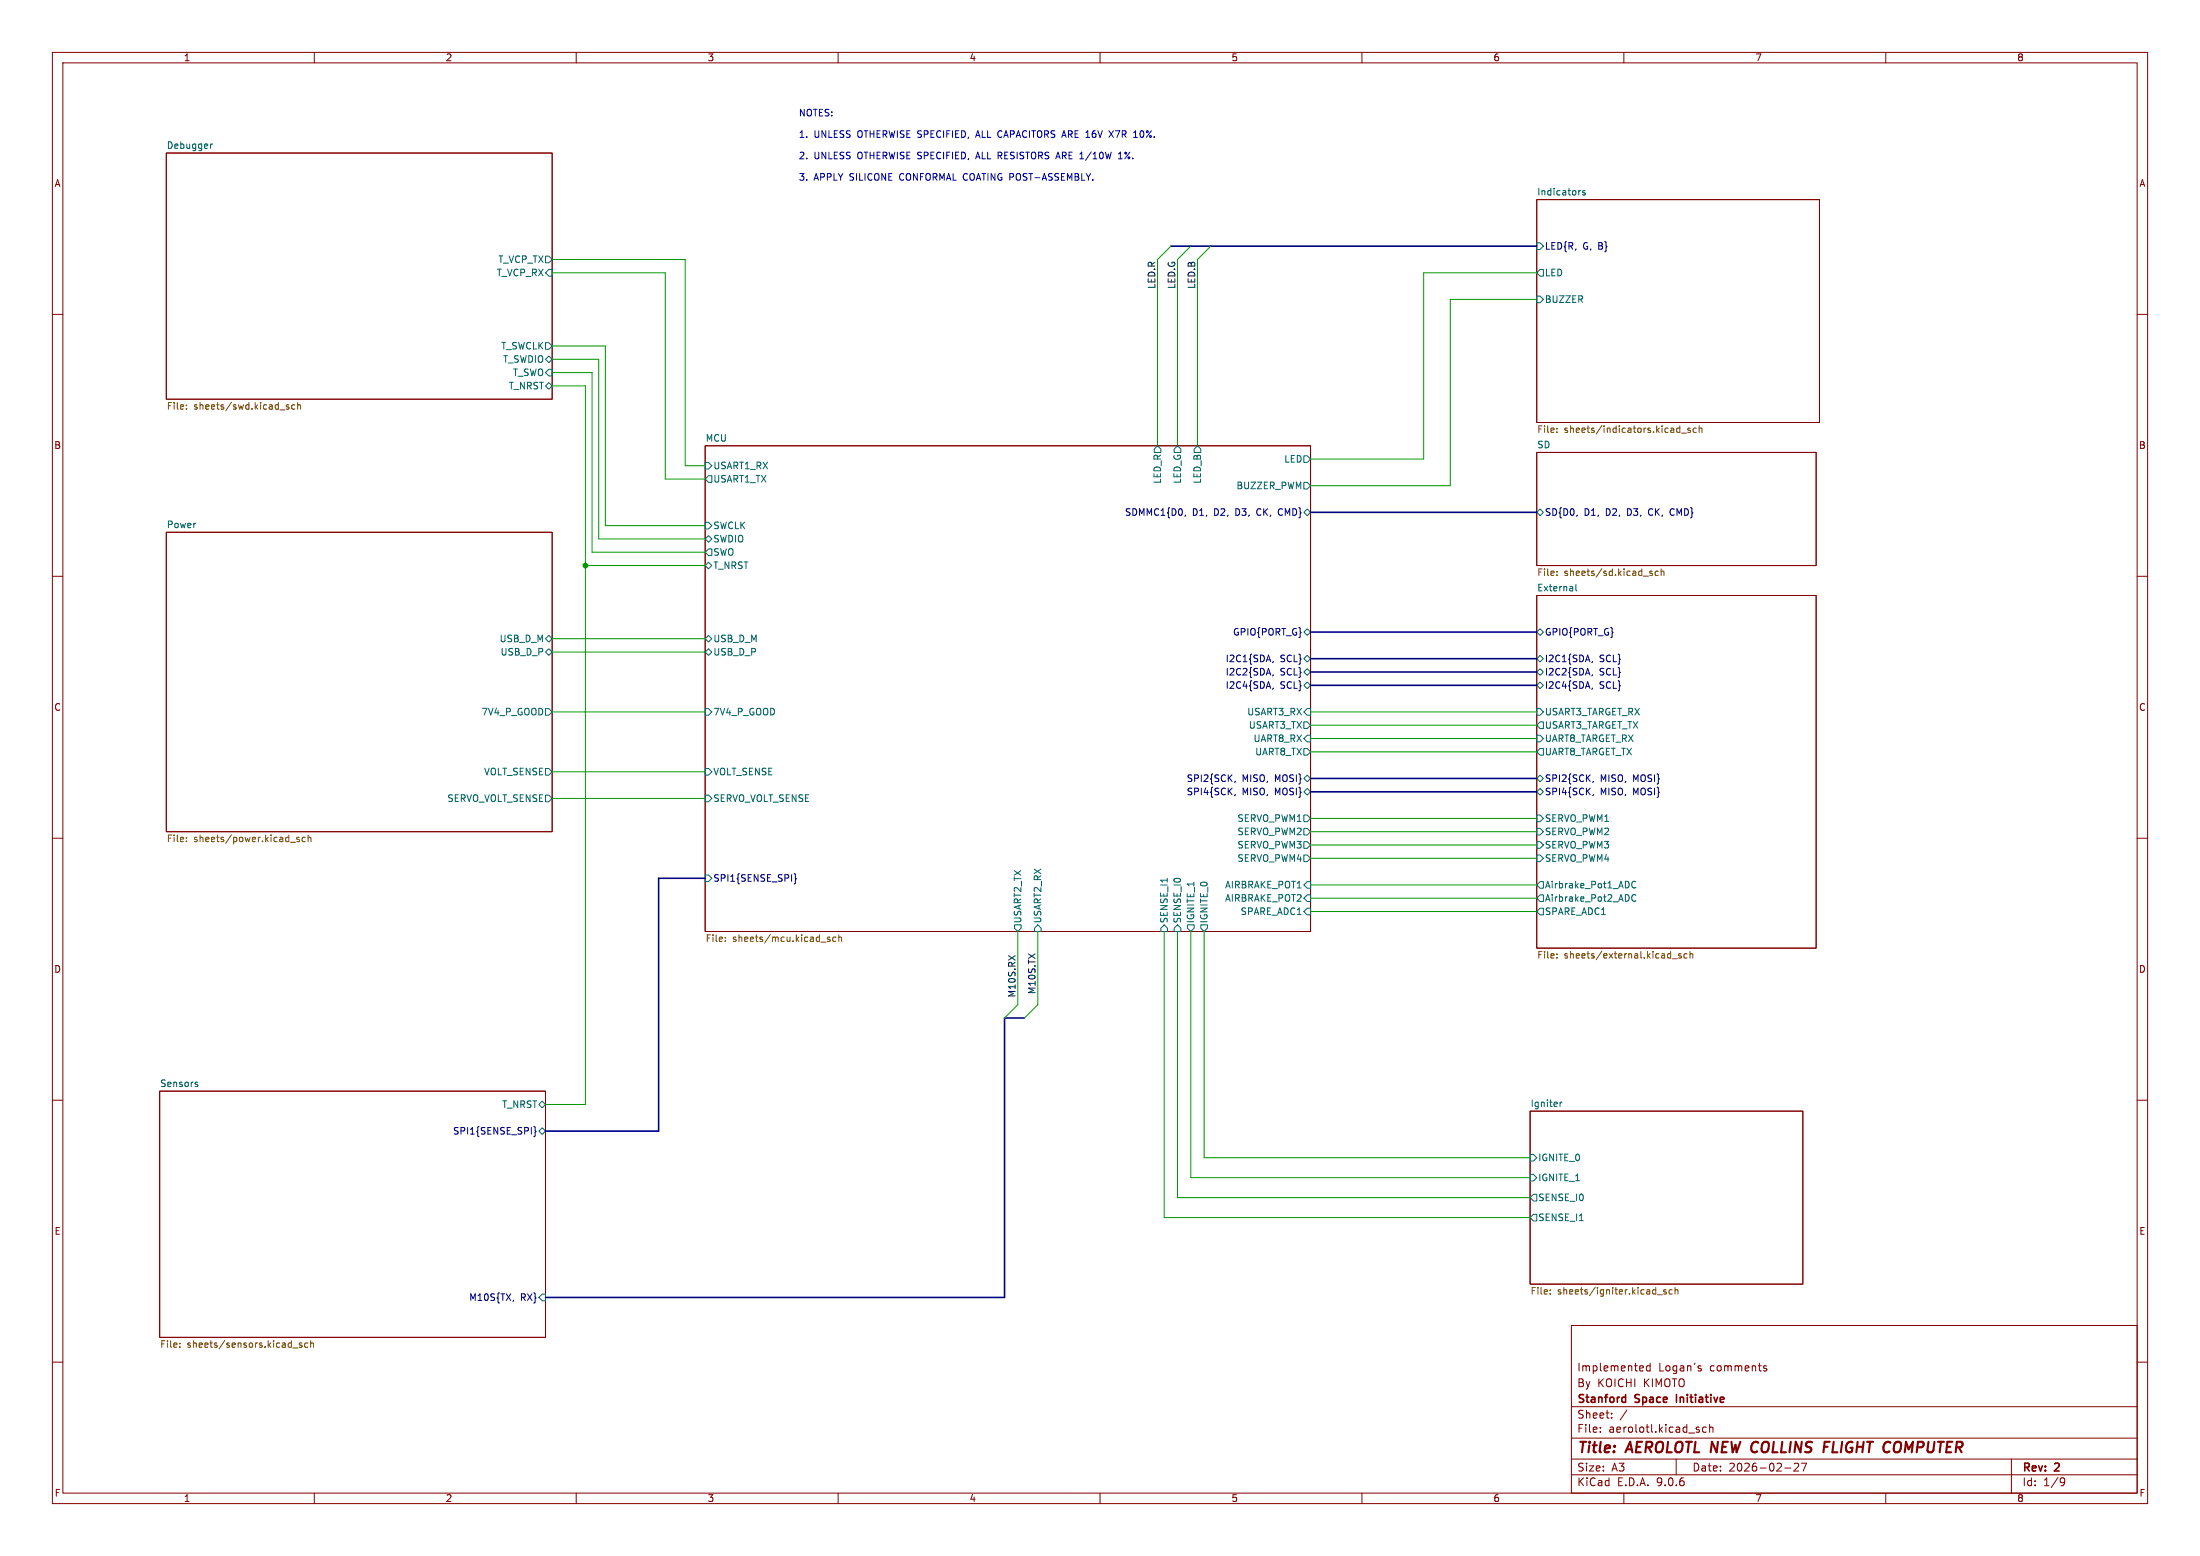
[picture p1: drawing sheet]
<svg xmlns="http://www.w3.org/2000/svg" width="420mm" height="297mm" viewBox="0 0 420 297" stroke-linecap="round" stroke-linejoin="round" font-family="sans-serif">
<g fill="none" stroke="#840000" stroke-width=".19">
<path d="M10 10h400v277h-400zM12 12h396v273h-396zM60 10v2M110 10v2M160 10v2M210 10v2M260 10v2M310 10v2M360 10v2M31.7 29.2h73.7v47h-73.7zM293.4 38.1h53.9v42.5h-53.9zM10 60h2"/>
<path d="M408 60h2M134.6 85.1h115.6v92.7h-115.6zM293.4 86.4h53.3v21.6h-53.3zM10 110h2M31.7 101.6h73.7v57.2h-73.7zM293.4 113.7h53.3v67.3h-53.3zM408 110h2M10 160h2M408 160h2M10 210h2M30.5 208.3h73.6v47h-73.6zM292.1 212.1h52.1v33h-52.1z"/>
<path d="M408 210h2M300 253h108v32h-108zM10 260h2M300 278.5h108M300 274.5h108M300 268.5h108M305.5 273.2v.2M305.5 272.5v.1M307.7 270.5v.2M307.7 269.8v.1M310.6 269.1l-1.3 1.9M313.7 260.8v.2l-.7 .2"/>
<path d="M315 260.2v1.5M315 260.8l-.4-.1-.3 .3 .1 .6h.6M320 278.5v3M324.4 261.2l.3 .1 .1 .2-.2 .2h-.3M324.4 260.7l.3 .1M324.4 273v.3M325.7 272.5l-.4-.1-.3 .3 .2 .6h.5M326.4 272.5l.2-.1 .3 .1 .1 .9M326.4 271.9v1.5M336.7 261.1l.5 .2 .1 .2-.2 .2-.4-.1M336.7 260.8h.5M342.5 279.4l.6-.1 .2 .1 .1 .3-1 1.1h1"/>
<path d="M343.9 279.3h1l-.7 1.5M384 278.5v6.5M408 260h2M60 285v2M110 285v2M160 285v2M210 285v2M260 285v2M300 281.5h108M310 285v2M340.7 280.2h1.2M360 285v2"/>
<path d="M393.6 282.1l.5 .1a.99 .99 0 0 1-.4 1.4h-.3M394.2 282.7l-.3 .3h-.3"/>
</g>
<path d="M309.9 266.7l.4 .1M310.3 266.2v1.5M310.3 267.6l-.4 .1M320 266.2v1.5" fill="none" stroke="#840000" stroke-width=".3"/>
<g fill="none" stroke="#000084" stroke-width=".19">
<path d="M226.3 98.3l-.1 .3M244.3 97.2l-.3 .4 .3 .7M301.1 98.3l-.1 .2M319.1 97.2l-.3 .4 .3 .7M243.1 126.2l-.2 .3M243.1 128.8l-.2 .2M243.1 131.3l-.2 .3M304 126.2l-.1 .3M304 128.8l-.1 .2M304 131.3l-.1 .3M235.8 149.1l-.1 .3M235.8 151.6l-.1 .3"/>
<path d="M304.2 149.1l-.1 .3M304.2 151.6l-.1 .3M151.6 166.8l.2 .1v.7l.2 .1-.2 .2v.6l-.2 .2M101.9 215l.3 .2v.6l.1 .2-.1 .2v.6l-.3 .2M98 248.2l-.1 .2"/>
</g>
<g fill="none" stroke="#006464" stroke-width=".19">
<path d="M40.2 27.5v.8M40.6 27.5l-.4 .2M301.8 36.4h-.3M302.6 36.4h-.3l-.2 .2 .1 .1 .4 .2v.3h-.5M104.1 48.9h.7l.6 .6-.6 .7h-.7zM104.8 51.4h.6v1.3h-.6l-.7-.6zM293.4 56.5h.6l.6 .7-.6 .6h-.6zM293.4 46.4h.6l.6 .6-.6 .6h-.6zM294 51.4h.6v1.3h-.6l-.6-.6zM104.1 65.4h.7l.6 .6-.6 .7h-.7zM104.1 68.6l.7-.7 .6 .7-.6 .6zM104.1 73.7l.7-.7 .6 .7-.6 .6z"/>
<path d="M104.8 70.5h.6v1.3h-.6l-.7-.7zM134.6 88.3h.7l.6 .6-.6 .6h-.7zM134.6 91.4l.7-.6h.6v1.3h-.6zM134.6 99.7h.7l.6 .6-.6 .7h-.7zM221 85.1l.6 .6v.7h-1.3v-.7zM224.8 85.1l.6 .6v.7h-1.2v-.7zM228.6 85.1l.6 .6v.7h-1.2v-.7zM248.9 97.8l.7-.6 .6 .6-.6 .6zM248.9 92.1h.7l.6 .6-.6 .6h-.7zM248.9 87h.7l.6 .6-.6 .7h-.7zM293.4 97.8l.6-.6 .6 .6-.6 .6zM134.6 102.9l.7-.7 .6 .7-.6 .6z"/>
<path d="M134.6 105.4l.7-.6h.6v1.2h-.6zM134.6 108l.7-.7 .6 .7-.6 .6zM300.8 111.5v1.1l.2 .2M104.1 121.9l.7-.6 .6 .6-.6 .7zM104.1 135.3h.7l.6 .6-.6 .6h-.7zM104.8 123.8l.6 .7-.6 .6-.7-.6zM134.6 121.9l.7-.6 .6 .6-.6 .7zM134.6 124.5l.7-.7 .6 .7-.6 .6zM134.6 135.3h.7l.6 .6-.6 .6h-.7zM248.9 125.7l.7-.6 .6 .6-.6 .7zM248.9 137.8h.7l.6 .6-.6 .7h-.7zM248.9 120.7l.7-.7 .6 .7-.6 .6z"/>
<path d="M248.9 128.3l.7-.7 .6 .7-.6 .6zM248.9 130.8l.7-.6 .6 .6-.6 .6zM249.6 135.3h.6v1.2h-.6l-.7-.6zM293.4 128.3l.6-.7 .6 .7-.6 .6zM293.4 130.8l.6-.6 .6 .6-.6 .6zM293.4 135.3h.6l.6 .6-.6 .6h-.6zM293.4 120.7l.6-.7 .6 .7-.6 .6zM293.4 125.7l.6-.6 .6 .6-.6 .7zM294 137.8h.6v1.3h-.6l-.6-.7zM104.1 146.7h.7l.6 .6-.6 .7h-.7zM104.1 151.8h.7l.6 .6-.6 .6h-.7zM134.6 146.7h.7l.6 .6-.6 .7h-.7z"/>
<path d="M134.6 151.8h.7l.6 .6-.6 .6h-.7zM248.9 148.6l.7-.6 .6 .6-.6 .6zM248.9 151.1l.7-.6 .6 .6-.6 .7zM248.9 142.9h.7l.6 .6-.6 .6h-.7zM248.9 155.6h.7l.6 .6-.6 .6h-.7zM248.9 158.1h.7l.6 .7-.6 .6h-.7zM249.6 140.3h.6v1.3h-.6l-.7-.6zM293.4 155.6h.6l.6 .6-.6 .6h-.6zM293.4 158.1h.6l.6 .7-.6 .6h-.6zM293.4 148.6l.6-.6 .6 .6-.6 .6zM293.4 151.1l.6-.6 .6 .6-.6 .7zM293.4 140.3h.6l.6 .7-.6 .6h-.6z"/>
<path d="M294 142.9h.6v1.2h-.6l-.6-.6zM134.6 167h.7l.6 .6-.6 .7h-.7zM193.7 176.5h1.2v.7l-.6 .6-.6-.6zM198.1 176.5l.7 .7v.6h-1.3v-.6zM222.2 176.5l.7 .7v.6h-1.3v-.6zM224.8 176.5l.6 .7v.6h-1.2v-.6zM226.7 176.5h1.3v.7l-.7 .6-.6-.6zM229.2 176.5h1.3v.7l-.6 .6-.7-.6zM248.9 160.7h.7l.6 .6-.6 .6h-.7zM248.9 163.2h.7l.6 .6-.6 .7h-.7zM249.6 168.3h.6v1.2h-.6l-.7-.6zM249.6 170.8h.6v1.3h-.6l-.7-.6z"/>
<path d="M249.6 173.4h.6v1.2h-.6l-.7-.6zM293.4 160.7h.6l.6 .6-.6 .6h-.6zM293.4 163.2h.6l.6 .6-.6 .7h-.6zM294 168.3h.6v1.2h-.6l-.6-.6zM294 170.8h.6v1.3h-.6l-.6-.6zM294 173.4h.6v1.2h-.6l-.6-.6zM312.3 168.3a.6 .6 0 0 0-.8 .5 .6 .6 0 0 0 .5 .7l.3-.1M312.3 170.9a.6 .6 0 0 0-.8 .4 .6 .6 0 0 0 .5 .7l.3-.1M37.4 207h.3l.1 .2-.4 .2M37.4 206.6h.3M102.9 215.9l.6-.6 .6 .6-.6 .6zM102.9 210.8l.6-.6 .6 .6-.6 .7z"/>
<path d="M297.8 210.4v.8M298.2 210.4l-.4 .2M292.1 220.3h.6l.7 .7-.7 .6h-.6zM292.1 224.2h.6l.7 .6-.7 .6h-.6zM292.7 228h.7v1.2h-.7l-.6-.6zM292.7 231.8h.7v1.2h-.7l-.6-.6zM103.5 247h.6v1.3h-.6l-.6-.7z"/>
</g>
<g fill="none" stroke="#725600" stroke-width=".19">
<path d="M35.6 77.3v.1M35.6 78v.1M54.6 77.5l.6 .4-.2 .2-.4-.1M55.1 77.3h-.3l-.2 .1M56.3 77.3h-.4l-.2 .2 .1 .5h.5M56.8 77.4l.2-.1h.3l.1 .8M56.8 76.8v1.3M297.2 81.8v.1M297.2 82.4v.2M321 82.7h1M322.7 81.8l-.3-.1-.2 .2 .1 .2 .4 .1v.3h-.5M323.8 81.8l-.3-.1-.3 .2 .1 .6h.5"/>
<path d="M324.4 81.8l.2-.1 .3 .1v.8M324.4 81.3v1.3M297.2 109.7v.2M297.2 109.1v.1M315 109.4l.4 .1 .1 .2-.2 .2-.4-.1M315 109.1h.4M316.6 109.1l-.4-.1-.2 .3 .1 .5h.5M317.1 109.1l.2-.1 .3 .1 .1 .8M317.1 108.6v1.3M35.6 159.9v.1M57.1 159.9l-.3-.1-.2 .2 .1 .2 .4 .1v.3h-.5M58.3 159.9l-.4-.1-.2 .3 .1 .5h.5"/>
<path d="M58.8 159.9l.2-.1 .3 .1 .1 .8M58.8 159.4v1.3M35.6 160.5v.2M55.4 160.8h1M138.5 179.6v.1M138.5 178.9v.1M158.4 178.9h-.3l-.2 .1 .1 .2 .4 .1v.3h-.5M159.6 178.9h-.4l-.2 .2 .1 .5h.5M160.1 179l.2-.1h.3l.1 .8M160.1 178.4v1.3M297.2 182.1v.1M297.2 182.8v.1"/>
<path d="M319.2 183h1M320.9 182.1l-.3-.1-.2 .2 .1 .2 .4 .1v.3h-.5M322.1 182.1l-.4-.1-.2 .3 .1 .5h.5M322.6 182.2l.2-.2 .3 .1 .1 .8M322.6 181.6v1.3M34.3 257.1v.1M34.3 256.4v.1M55.9 257.3h1M57.6 256.4l-.3-.1-.2 .2 .1 .2 .4 .1v.3h-.5M58.8 256.4l-.4-.1-.2 .3 .1 .5h.5M59.3 256.5l.2-.2 .3 .1 .1 .8M59.3 255.9v1.3"/>
<path d="M295.9 246.9v.1M295.9 246.2v.2M316.4 247.1h1M318.1 246.2h-.3l-.2 .2 .1 .1 .4 .2v.3h-.5M319.2 246.2h-.3l-.3 .2 .1 .6h.5M319.8 246.3l.2-.1h.3v.8M319.8 245.7v1.3"/>
</g>
<path d="M223.5 47h69.9M250.2 97.8h43.2M250.2 130.8h43.2M250.2 125.7h43.2M250.2 128.3h43.2M250.2 120.7h43.2M250.2 148.6h43.2M250.2 151.1h43.2M134.6 167.6h-8.9v48.3h-21.6M195.6 194.3h-3.8v53.3h-87.7" fill="none" stroke="#000084" stroke-width=".3"/>
<g fill="none" stroke="#009600" stroke-width=".19">
<path d="M105.4 52.1h21.6v39.3h7.6M105.4 49.5h25.4v39.4h3.8M223.5 47l-2.5 2.5v35.6M227.3 47l-2.5 2.5v35.6M231.1 47l-2.5 2.5v35.6M293.4 52.1h-21.6v35.5h-21.6M293.4 57.2h-16.5v35.5h-26.7M105.4 68.6h8.9v34.3h20.3M105.4 66h10.2v34.3h19M105.4 71.1h7.6v34.3h21.6M105.4 73.7h6.4v137.1h-7.7M111.8 108h22.8"/>
<path d="M105.4 135.9h29.2M105.4 121.9h29.2M105.4 124.5h29.2M250.2 135.9h43.2M250.2 138.4h43.2M105.4 147.3h29.2M105.4 152.4h29.2M250.2 156.2h43.2M250.2 158.8h43.2M250.2 141h43.2M250.2 143.5h43.2M194.3 177.8v14l-2.5 2.5"/>
<path d="M198.1 177.8v14l-2.5 2.5M222.2 177.8v54.6h69.9M224.8 177.8v50.8h67.3M227.3 177.8v47h64.8M229.9 177.8v43.2h62.2M250.2 168.9h43.2M250.2 174h43.2M250.2 163.8h43.2M250.2 161.3h43.2M250.2 171.5h43.2"/>
</g>
<path d="M211.7 25l.9 1.2M212.6 25l-.9 1.2M213.5 30.3h.7M213.5 29.4l.4-.4v1.3M216.4 26.2h.7" fill="none" stroke="#0000c2" stroke-width=".19"/>
<circle cx="111.8" cy="108" r=".46" fill="#009600" stroke="#009600" stroke-width=".19"/>
<g font-size="2.8" fill="#840000">
<text x="301" y="277.9">Title:</text>
<text x="310.6" y="277.9">AEROLOTL NEW COLLINS</text>
<text x="350.6" y="277.9">FLIGHT COMPUTER</text>
</g>
<g font-size="2.1" fill="#840000">
<text x="301" y="262">Implemented</text>
<text x="316.6" y="262">Logan's</text>
<text x="326.4" y="262">comments</text>
<text x="301" y="268.2">Stanford</text>
<text x="301" y="265">By</text>
<text x="304.9" y="265">KOICHI</text>
<text x="312.2" y="268.2">Space</text>
<text x="313.8" y="265">KIMOTO</text>
<text x="320.7" y="268.2">Initiative</text>
<text x="301" y="273.7">File:</text>
<text x="301" y="271">Sheet:</text>
<text x="307.1" y="273.7">aerolotl.kicad_sch</text>
<text x="301" y="281.1">Size:</text>
<text x="307.6" y="281.1">A3</text>
<text x="323" y="281.1">Date:</text>
<text x="330" y="281.1">2026-02-27</text>
<text x="386" y="281.3">Rev:</text>
<text x="392.4" y="281.3">2</text>
<text x="301" y="283.9">KiCad</text>
<text x="308.7" y="283.9">E.D.A.</text>
<text x="316.3" y="283.9">9.0.6</text>
<text x="386" y="283.9">Id:</text>
<text x="390.1" y="283.9">1/9</text>
</g>
<g font-size="1.8" fill="#840000">
<text x="35" y="11.9">1</text>
<text x="85" y="11.9">2</text>
<text x="135" y="11.9">3</text>
<text x="185" y="11.9">4</text>
<text x="235" y="11.9">5</text>
<text x="285" y="11.9">6</text>
<text x="335" y="11.9">7</text>
<text x="385" y="11.9">8</text>
<text x="10.3" y="35.9">A</text>
<text x="408.3" y="35.9">A</text>
<text x="10.3" y="85.9">B</text>
<text x="408.2" y="85.9">B</text>
<text x="10.3" y="135.9">C</text>
<text x="408.2" y="135.9">C</text>
<text x="10.3" y="185.9">D</text>
<text x="408.2" y="185.9">D</text>
<text x="10.3" y="235.9">E</text>
<text x="408.3" y="235.9">E</text>
<text x="10.3" y="285.9">F</text>
<text x="35" y="286.9">1</text>
<text x="85" y="286.9">2</text>
<text x="135" y="286.9">3</text>
<text x="185" y="286.9">4</text>
<text x="235" y="286.9">5</text>
<text x="285" y="286.9">6</text>
<text x="335" y="286.9">7</text>
<text x="385" y="286.9">8</text>
<text x="408.3" y="285.9">F</text>
</g>
<g font-size="1.8" fill="#0000c2">
<text x="152.4" y="22.4">NOTES:</text>
<text x="152.4" y="26.5">1.</text>
<text x="155.4" y="26.5">UNLESS</text>
<text x="163.8" y="26.5">OTHERWISE SPECIFIED,</text>
<text x="186.8" y="26.5">ALL CAPACITORS ARE 16V</text>
<text x="213.1" y="26.5">X7R</text>
<text x="217.9" y="26.5">10%.</text>
<text x="152.4" y="30.6">2.</text>
<text x="152.4" y="34.7">3.</text>
<text x="155.4" y="30.6">UNLESS</text>
<text x="155.4" y="34.7">APPLY SILICONE</text>
<text x="163.8" y="30.6">OTHERWISE SPECIFIED,</text>
<text x="172" y="34.7">CONFORMAL COATING POST-ASSEMBLY.</text>
<text x="186.8" y="30.6">ALL RESISTORS ARE 1/10W</text>
<text x="214.8" y="30.6">1%.</text>
</g>
<g font-size="1.8" fill="#006464">
<text x="31.7" y="28.5">Debugger</text>
<text x="293.4" y="37.4">Indicators</text>
<text x="94.7" y="52.9">T_VCP_RX</text>
<text x="95" y="50.4">T_VCP_TX</text>
<text x="294.8" y="52.9">LED</text>
<text x="294.8" y="58">BUZZER</text>
<text x="95.6" y="66.9">T_SWCLK</text>
<text x="95.9" y="69.4">T_SWDIO</text>
<text x="97.8" y="72">T_SWO</text>
<text x="97" y="74.5">T_NRST</text>
<text x="134.6" y="84.4">MCU</text>
<text x="136.1" y="89.8">USART1_RX</text>
<text x="245.1" y="88.5">LED</text>
<text x="293.4" y="85.6">SD</text>
<text x="136.1" y="92.3">USART1_TX</text>
<text x="221.8" y="92.4" transform="rotate(-90 221.8 92.4)">LED_R</text>
<text x="225.7" y="92.4" transform="rotate(-90 225.7 92.4)">LED_G</text>
<text x="229.5" y="92.4" transform="rotate(-90 229.5 92.4)">LED_B</text>
<text x="235.9" y="93.6">BUZZER_PWM</text>
<text x="31.7" y="100.9">Power</text>
<text x="136.1" y="101.2">SWCLK</text>
<text x="136.1" y="103.7">SWDIO</text>
<text x="136.1" y="106.3">SWO</text>
<text x="136.1" y="108.8">T_NRST</text>
<text x="293.4" y="113">External</text>
<text x="95.3" y="122.8">USB_D_M</text>
<text x="95.5" y="125.3">USB_D_P</text>
<text x="136.1" y="122.8">USB_D_M</text>
<text x="136.1" y="125.3">USB_D_P</text>
<text x="91.8" y="136.8">7V4_P_GOOD</text>
<text x="136.1" y="136.8">7V4_P_GOOD</text>
<text x="238" y="136.8">USART3_RX</text>
<text x="294.8" y="136.8">USART3_TARGET_RX</text>
<text x="238.3" y="139.3">USART3_TX</text>
<text x="239.2" y="141.8">UART8_RX</text>
<text x="294.8" y="141.8">UART8_TARGET_RX</text>
<text x="294.8" y="139.3">USART3_TARGET_TX</text>
<text x="92.3" y="148.2">VOLT_SENSE</text>
<text x="136.1" y="148.2">VOLT_SENSE</text>
<text x="239.5" y="144.4">UART8_TX</text>
<text x="294.8" y="144.4">UART8_TARGET_TX</text>
<text x="85.3" y="153.3">SERVO_VOLT_SENSE</text>
<text x="136.1" y="153.3">SERVO_VOLT_SENSE</text>
<text x="236.1" y="157.1">SERVO_PWM1</text>
<text x="236.1" y="159.6">SERVO_PWM2</text>
<text x="294.8" y="157.1">SERVO_PWM1</text>
<text x="294.8" y="159.6">SERVO_PWM2</text>
<text x="236.1" y="162.2">SERVO_PWM3</text>
<text x="236.1" y="164.7">SERVO_PWM4</text>
<text x="294.8" y="162.2">SERVO_PWM3</text>
<text x="294.8" y="164.7">SERVO_PWM4</text>
<text x="233.8" y="169.8">AIRBRAKE_POT1</text>
<text x="233.8" y="172.3">AIRBRAKE_POT2</text>
<text x="294.8" y="169.8">Airbrake_Pot1_ADC</text>
<text x="294.8" y="172.3">Airbrake_Pot2_ADC</text>
<text x="195.2" y="176.3" transform="rotate(-90 195.2 176.3)">USART2_TX</text>
<text x="199" y="176.3" transform="rotate(-90 199 176.3)">USART2_RX</text>
<text x="223.1" y="176.3" transform="rotate(-90 223.1 176.3)">SENSE_I1</text>
<text x="225.7" y="176.3" transform="rotate(-90 225.7 176.3)">SENSE_I0</text>
<text x="228.2" y="176.3" transform="rotate(-90 228.2 176.3)">IGNITE_1</text>
<text x="230.7" y="176.3" transform="rotate(-90 230.7 176.3)">IGNITE_0</text>
<text x="236.7" y="174.9">SPARE_ADC1</text>
<text x="294.8" y="174.9">SPARE_ADC1</text>
<text x="30.5" y="207.6">Sensors</text>
<text x="95.8" y="211.7">T_NRST</text>
<text x="292.1" y="211.4">Igniter</text>
<text x="293.6" y="221.8">IGNITE_0</text>
<text x="293.6" y="225.7">IGNITE_1</text>
<text x="293.6" y="229.5">SENSE_I0</text>
<text x="293.6" y="233.3">SENSE_I1</text>
</g>
<g font-size="1.8" fill="#000084">
<text x="294.8" y="47.9">LED{R,</text>
<text x="302.2" y="47.9">G, B}</text>
<text x="214.7" y="98.7">SDMMC1{D0,</text>
<text x="227.6" y="98.7">D1,</text>
<text x="231.9" y="98.7">D2,</text>
<text x="236.1" y="98.7">D3,</text>
<text x="240.4" y="98.7">CK,</text>
<text x="244.7" y="98.7">CMD}</text>
<text x="294.8" y="98.7">SD{D0,</text>
<text x="302.4" y="98.7">D1,</text>
<text x="306.7" y="98.7">D2,</text>
<text x="310.9" y="98.7">D3,</text>
<text x="315.2" y="98.7">CK,</text>
<text x="319.5" y="98.7">CMD}</text>
<text x="235.3" y="121.5">GPIO{PORT_G}</text>
<text x="294.8" y="121.5">GPIO{PORT_G}</text>
<text x="233.9" y="126.6">I2C1{SDA,</text>
<text x="233.9" y="129.1">I2C2{SDA,</text>
<text x="233.9" y="131.7">I2C4{SDA,</text>
<text x="244.4" y="126.6">SCL}</text>
<text x="244.4" y="129.1">SCL}</text>
<text x="244.4" y="131.7">SCL}</text>
<text x="294.8" y="129.1">I2C2{SDA,</text>
<text x="294.8" y="131.7">I2C4{SDA,</text>
<text x="294.8" y="126.6">I2C1{SDA,</text>
<text x="305.3" y="129.1">SCL}</text>
<text x="305.3" y="131.7">SCL}</text>
<text x="305.3" y="126.6">SCL}</text>
<text x="226.5" y="149.5">SPI2{SCK,</text>
<text x="237.1" y="149.5">MISO,</text>
<text x="243.5" y="149.5">MOSI}</text>
<text x="294.8" y="149.5">SPI2{SCK,</text>
<text x="305.5" y="149.5">MISO,</text>
<text x="311.9" y="149.5">MOSI}</text>
<text x="226.5" y="152">SPI4{SCK,</text>
<text x="237.1" y="152">MISO,</text>
<text x="243.5" y="152">MOSI}</text>
<text x="294.8" y="152">SPI4{SCK,</text>
<text x="305.5" y="152">MISO,</text>
<text x="311.9" y="152">MOSI}</text>
<text x="136.1" y="168.5">SPI1{SENSE_SPI}</text>
<text x="86.4" y="216.8">SPI1{SENSE_SPI}</text>
<text x="89.5" y="248.5">M10S{TX,</text>
<text x="99.4" y="248.5">RX}</text>
</g>
<g font-size="1.8" fill="#0f0f0f">
<text x="220.6" y="55.2" transform="rotate(-90 220.6 55.2)">LED.R</text>
<text x="224.4" y="55.2" transform="rotate(-90 224.4 55.2)">LED.G</text>
<text x="228.3" y="55.2" transform="rotate(-90 228.3 55.2)">LED.B</text>
<text x="194" y="190.5" transform="rotate(-90 194 190.5)">M10S.RX</text>
<text x="197.8" y="189.9" transform="rotate(-90 197.8 189.9)">M10S.TX</text>
</g>
<g font-size="1.8" fill="#725600">
<text x="31.7" y="78.5">File:</text>
<text x="37" y="78.5">sheets/swd.kicad_sch</text>
<text x="293.4" y="83">File:</text>
<text x="298.6" y="83">sheets/indicators.kicad_sch</text>
<text x="293.4" y="110.3">File:</text>
<text x="298.6" y="110.3">sheets/sd.kicad_sch</text>
<text x="31.7" y="161.1">File:</text>
<text x="37" y="161.1">sheets/power.kicad_sch</text>
<text x="134.6" y="180.1">File:</text>
<text x="139.8" y="180.1">sheets/mcu.kicad_sch</text>
<text x="293.4" y="183.3">File:</text>
<text x="298.6" y="183.3">sheets/external.kicad_sch</text>
<text x="292.1" y="247.4">File:</text>
<text x="297.3" y="247.4">sheets/igniter.kicad_sch</text>
<text x="30.5" y="257.6">File:</text>
<text x="35.7" y="257.6">sheets/sensors.kicad_sch</text>
</g>
</svg>
